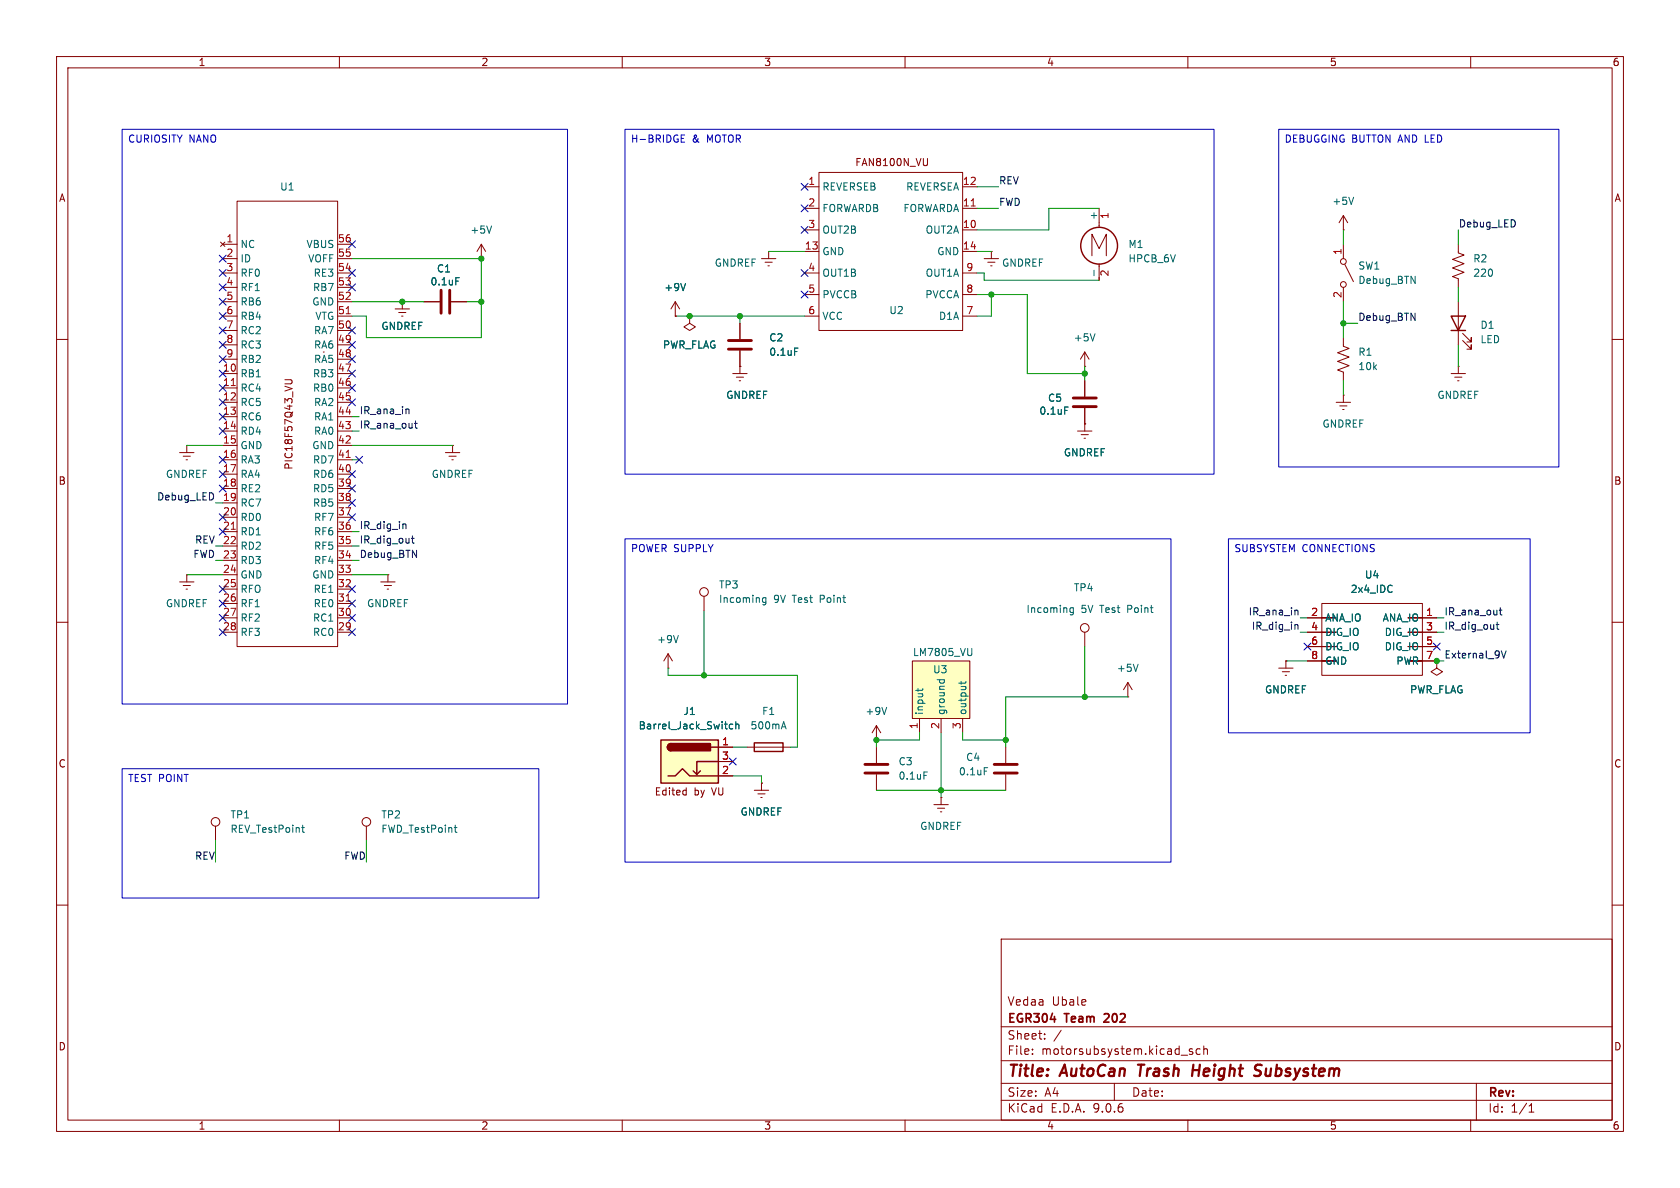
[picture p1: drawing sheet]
<svg xmlns="http://www.w3.org/2000/svg" width="297mm" height="210mm" viewBox="0 0 297 210" stroke-linecap="round" stroke-linejoin="round" font-family="sans-serif">
<g fill="none" stroke="#840000" stroke-width=".18">
<path d="M10 10h277v190h-277zM12 12h273v186h-273zM60 10v2M110 10v2M160 10v2M210 10v2M260 10v2M41.9 35.6h17.8v78.7h-17.8zM142.2 33h2.6M142.2 36.8h2.6M144.8 30.5h25.4v27.9h-25.4zM164 28v1l-.3 .3"/>
<path d="M170.2 33h2.5M170.2 36.8h2.5M194.3 36.8v3.4M237.5 38.1v2.5M237.5 38.1l-.8 1.3M237.5 38.1l.8 1.3M39 42.8l.8 .8M39.4 43.2h2.5M39.4 45.7h2.5M39.4 48.3h2.5M39.4 50.8h2.5M39.4 53.3h2.5"/>
<path d="M39.4 55.9h2.5M39.4 58.4h2.5M39.8 42.8l-.8 .8M59.7 43.2h2.5M59.7 45.7h2.5M59.7 48.3h2.5M59.7 50.8h2.5M59.7 53.3h2.5M59.7 55.9h2.5M59.7 58.4h2.5M69.8 54.6h2.6M70.5 55.2h1.3"/>
<path d="M71 55.9h.2M71.1 53.3h.1M71.1 53.3v1.3M74.9 53.3h2.8M79.8 53.3h2.7M85.1 45.7h.1M85.1 43.2l-.8 1.3M85.1 43.2l.8 1.3M85.1 43.2v2.5M121.9 55.9v1.3l1 .6-1 .6-1-.6 1-.6M121.9 55.9h.1M130.8 57.2v2.7"/>
<path d="M134.6 45.7h2.6M135.3 46.4h1.2M135.8 47h.2M135.9 44.5h.1M135.9 44.5v1.2M142.2 48.3h2.6M142.2 55.9h2.6M142.2 40.6h2.6M142.2 44.5h2.6M142.2 52.1h2.6M170.2 48.3h2.5M170.2 55.9h2.5"/>
<path d="M170.2 40.6h2.5M170.2 44.5h2.5M170.2 52.1h2.5M174 45.7h2.5M174.6 46.4h1.3M175.1 47h.3M175.3 44.5h.1M175.3 44.5v1.2M193 45.2v-3.8l1.3 2.5 1.3-2.5v3.8M194.3 46.7v2.8M237.5 59.7v1.5l1 .4-2 .8 2 .7-2 .8 2 .7-2 .8 1 .4v1.5M237.5 40.6h.1"/>
<path d="M237.5 43.2v2.5M237.5 50.8v2.5M237.7 46.7l1.6 3.1M257.8 43.2v1.5l1 .4-2 .7 2 .8-2 .8 2 .7-2 .8 1 .4v1.5M257.8 53.3v7.7M258.6 58.9l1.5 1.6v-.8v.8h-.8M10 60h2M33 78.7h.1M33 78.7v1.3M39.4 61h2.5M39.4 63.5h2.5M39.4 66h2.5"/>
<path d="M39.4 68.6h2.5M39.4 71.1h2.5M39.4 73.7h2.5M39.4 76.2h2.5M39.4 78.7h2.5M50.4 67.1h1l.2 .3v.3l-.2 .2h-1M59.7 61h2.5M59.7 63.5h2.5M59.7 66h2.5M59.7 68.6h2.5M59.7 71.1h2.5M59.7 73.7h2.5"/>
<path d="M59.7 76.2h2.5M59.7 78.7h2.5M80 78.7h.1M80 78.7v1.3M129.5 66h2.6M130.2 66.7h1.2M130.7 67.3h.2M130.8 64.8h.1M130.8 62v4M191.8 64.8h.1M191.8 62.2v2.6M191.8 62.2l-.8 1.3"/>
<path d="M191.8 62.2l.7 1.3M236.2 71.1h2.6M236.9 71.8h1.2M237.4 72.4h.2M237.5 69.9h.1M237.5 69.9v1.2M258.6 60.2l1.5 1.5v-.7v.7h-.8M285 60h2M31.7 80h2.6M32.4 80.6h1.3M32.9 81.3h.2M39.4 81.3h2.5"/>
<path d="M39.4 83.8h2.5M39.4 86.4h2.5M39.4 88.9h2.5M39.4 91.4h2.5M39.4 94h2.5M39.4 96.5h2.5M39.4 99.1h2.5M59.7 81.3h2.5M59.7 83.8h2.5M59.7 86.4h2.5M59.7 88.9h2.5M59.7 91.4h2.5"/>
<path d="M59.7 94h2.5M59.7 96.5h2.5M59.7 99.1h2.5M78.7 80h2.6M79.4 80.6h1.2M79.9 81.3h.2M10 110h2M39.4 101.6h2.5M39.4 104.1h2.5M39.4 106.7h2.5M39.4 109.2h2.5M39.4 111.8h2.5"/>
<path d="M59.7 101.6h2.5M59.7 104.1h2.5M59.7 106.7h2.5M59.7 109.2h2.5M59.7 111.8h2.5M67.3 102.9h2.5M67.9 103.5h1.3M68.5 104.1h.2M68.6 101.6h.1M68.6 101.6v1.3M118.1 118.1h.1M118.1 115.6l-.8 1.2"/>
<path d="M118.1 115.6l.8 1.2M118.1 115.6v2.5M191.8 111.8v2.5M226.1 118.1h2.5M226.7 118.7h1.3M227.2 119.4h.3M227.3 116.8h.1M227.3 116.8v1.3M231.1 109.2h2.6M231.1 111.8h2.6M231.1 114.3h2.6M231.1 116.8h2.6"/>
<path d="M233.7 106.7h17.8v12.7h-17.8zM233.7 111.8h2.5zM233.7 114.3h2.5zM248.9 109.2h2.6zM248.9 111.8h2.6zM248.9 114.3h2.6zM248.9 116.8h2.6zM251.5 109.2h2.5M251.5 111.8h2.5M251.5 114.3h2.5M251.5 116.8h2.5M254 116.8v1.3l1 .6-1 .7-1-.7 1-.6"/>
<path d="M254 116.8h.1M285 110h2M10 160h2M177 166h108v32h-108zM285 160h2M60 198v2M110 198v2M160 198v2M177 194.5h108M177 191.5h108M177 187.5h108M177 181.5h108"/>
<path d="M182.5 186.3v.1M182.5 185.5v.1M184.7 183.6v.1M184.7 182.8v.1M187.6 182.1l-1.3 2M197 191.5v3M208.8 186.5h1.2M210 198v2M210.8 185.5l-.3-.1-.3 .2 .1 .2 .5 .2v.3h-.6M212.2 185.5l-.5-.1-.2 .3v.4l.1 .2h.6M212.8 185.5l.2-.1 .4 .1 .1 .9M212.8 184.9v1.5"/>
<path d="M260 198v2M261 191.5v6.5M270.3 196.6h.9M270.3 195.5l.4-.4v1.5"/>
<circle cx="237.5" cy="50.3" r=".51"/>
<circle cx="237.5" cy="46.2" r=".51"/>
<circle cx="191.8" cy="111" r=".76"/>
</g>
<path d="M201.2 188.2h1.1M201.7 188.2l-.2 2M210.9 189.2h1.1M211 188.2l-.3 2M222.1 188.3l.2-.1 .8 .1M222.2 189.2l.4 .1a.49 .49 0 0 1 .3 .5 .49 .49 0 0 1-.5 .4h-.4" fill="none" stroke="#840000" stroke-width=".4"/>
<path d="M195.3 179.3h-.1M196 179.8l-.9 .9h1" fill="none" stroke="#840000" stroke-width=".3"/>
<g fill="none" stroke="#840000" stroke-width=".25">
<path d="M256.5 55.9h2.6l-1.3 2.5zM256.5 58.4h2.6"/>
<circle cx="194.3" cy="43.4" r="3.3"/>
</g>
<path d="M86.9 39.9l-.4 1.3M239.3 34.9l-.4 1.2M80.6 49.1h.6M193.4 47.8v.9M193.6 59l-.4 1.3M140.5 61.5h.6M119.9 112.3l-.4 1.3M189.8 107.4v1.1l-.3 .2-.3-.1M189.8 107.5l-.4-.1-.3 .3 .2 .5h.5" fill="none" stroke="#006464" stroke-width=".18"/>
<path d="M171.7 36.4h.7M61.2 55.5h.7M40.9 68.2h.7M40.9 93.6h.7M61.2 80.9h.7M61.2 106.3h.7" fill="none" stroke="#a90000" stroke-width=".18"/>
<path d="M78 51.3v4.1M79.5 51.3v4.1M128.8 60.2h4M128.8 61.7h4" fill="none" stroke="#840000" stroke-width=".51"/>
<path d="M116.8 130.8h10.2v7.6h-10.2z" fill="#ffffc2"/>
<path d="M116.8 130.8h10.2v7.6h-10.2zM118.1 137.2h1.3l1.2-1.3 1.3 1.3h5.1M118.6 131.4a.64 .64 0 0 0-.6 .7 .64 .64 0 0 0 .6 .6M123.8 136.3l-.6 .6M125.7 132.1h1.3M127 134.6h-3.8v2.3l-.6-.6M133.3 131.3h5.1v1.5h-5.1z" fill="none" stroke="#840000" stroke-width=".25"/>
<g fill="#840000" stroke="#840000" stroke-width=".25">
<path d="M118.2 131.6l.4-.2v1.3a.63 .63 0 0 1-.6-.4 .63 .63 0 0 1 .2-.7z"/>
<path d="M118.6 131.4h7v1.3h-7z"/>
</g>
<g fill="none" stroke="#840000" stroke-width=".18">
<path d="M256.5 66h2.6M257.2 66.7h1.2M257.7 67.3h.2M257.8 64.8h.1M257.8 64.8v1.2M124.5 105.4v2.6M121 139.7h.3M121.3 139.3v1.2M127 132.1h2.5M127 134.6h2.5M127 137.2h2.5M132.1 132.1h7.6"/>
<path d="M177.8 132.1v2.8M177.8 136.9v2.8M199.4 123.2h.1M199.4 120.7l-.8 1.2M199.4 120.7l.8 1.2M199.4 120.7v2.5M38.1 146.1v2.5M64.8 146.1v2.5M121.3 140.5h-.3"/>
<circle cx="124.5" cy="104.6" r=".76"/>
<circle cx="38.1" cy="145.3" r=".76"/>
<circle cx="64.8" cy="145.3" r=".76"/>
</g>
<g fill="none" stroke="#006464" stroke-width=".18">
<path d="M135.4 105.7v1l-.2 .2h-.3M135.4 105.7h-.4l-.2 .2 .1 .5h.5M201.2 117.4l-.4 1.3M129.5 128.1l-.3-.1-.3 .2 .2 .6h.4M130.1 128.1l.2-.1 .3 .1v.7M130.1 127.6v1.2M138.2 128.5h.7M138.6 127.6l.4 1.2M174 135.7h.6M53.3 146.3h.5M53.5 145.9v1.1l.3 .1M80.3 146.3h.5"/>
<path d="M80.5 145.9v1.1l.3 .1"/>
</g>
<path d="M175.8 135.1h4M175.8 136.7h4" fill="none" stroke="#840000" stroke-width=".51"/>
<path d="M161.3 116.8h10.1v10.2h-10.1z" fill="#ffffc2"/>
<g fill="none" stroke="#840000" stroke-width=".18">
<path d="M71.1 53.3h.1M74.9 53.3h2.8M79.8 53.3h2.7M119.4 55.9h.1M119.4 53.3l-.8 1.3M119.4 53.3l.7 1.3M119.4 53.3v2.6M121.9 55.9h.1M130.8 57.2v2.7M130.8 64.8h.1M130.8 62v2.8M190.5 76.2h2.5"/>
<path d="M191.1 76.8h1.3M191.6 77.5h.3M191.8 74.9h.1M191.8 67.3v2.8M191.8 72.1v4.1M31.7 102.9h2.6M32.4 103.5h1.3M32.9 104.1h.2M33 101.6h.1M33 101.6v1.3M161.3 116.8h10.1v10.2h-10.1zM227.3 116.8h.1"/>
<path d="M231.1 109.2h2.6M231.1 111.8h2.6M231.1 114.3h2.6M231.1 116.8h2.6M251.5 109.2h2.5M251.5 111.8h2.5M251.5 114.3h2.5M251.5 116.8h2.5M254 116.8h.1M127 132.1h2.5M127 134.6h2.5M127 137.2h2.5"/>
<path d="M133.3 139.7h2.6M134.6 138.4h.1M134.6 138.4v1.3M154.9 130.8h.1M154.9 128.3l-.7 1.2M154.9 128.3l.8 1.2M154.9 128.3v2.5M154.9 132.1v2.8M154.9 136.9v2.8M162.6 127v2.5M166.4 127v2.5M170.2 127v2.5"/>
<path d="M134 140.3h1.3M134.5 141h.2M165.1 142.2h2.5M165.7 142.9h1.3M166.2 143.5h.3M166.4 141h.1M166.4 141v1.2"/>
</g>
<g fill="none" stroke="#006464" stroke-width=".18">
<path d="M80.6 49.1h.6M121.2 50.1l-.4 1.3M140.5 61.5h.6M188.2 72h.6M171.8 114.6v1.1l-.2 .2M129.5 128.1l-.3-.1-.3 .2 .2 .6h.4M130.1 128.1l.2-.1 .3 .1v.7M130.1 127.6v1.2M156.8 125l-.5 1.3M162.3 121.7v.5M163.1 121.7l-.1 .3h-1.1M163.3 136.5h.6"/>
<path d="M165.7 120.2h1.2M166.2 120.2l-.1 .3M166.9 120.2v.3M169.9 120.5v.4M170.8 120.5l-.2 .3h-1.1"/>
</g>
<path d="M189.7 70.4h4.1M189.7 71.9h4.1M152.9 135.1h4.1M152.9 136.7h4.1" fill="none" stroke="#840000" stroke-width=".51"/>
<g fill="none" stroke="#0f0f0f" stroke-width=".18">
<path d="M71.9 72.3l.4 .2v.6M73.3 74.8h.5M73.5 74.4v1.1l.3 .2M71.4 92.6l.4 .2v.7M72.7 95.2h.5M72.9 94.7v1.1l.3 .2M229.1 107.9l.4 .1v.7M229.1 110.4l.4 .2v.6M264.5 110.4h.5M264.7 110v1.1l.3 .1M265 107.9h.5M265.2 107.4v1.1l.3 .2"/>
<path d="M265.4 115.1l.4 1.2 .5-1.2"/>
</g>
<g fill="none" stroke="#009600" stroke-width=".18">
<path d="M172.7 36.8h3.8M172.7 33h3.8M194.3 36.8h-8.9v3.8h-12.7M62.2 45.7h22.9v14h-20.3v-3.8h-2.6M62.2 53.3h12.7M82.5 53.3h2.6M119.4 55.9h22.8M130.8 55.9v1.3M135.9 44.5h6.3M172.7 52.1h8.9v13.9h10.2M172.7 48.3h1.3v1.2h20.3M172.7 44.5h2.6"/>
<path d="M175.3 52.1v3.8h-2.6M237.5 40.6v2.6M237.5 53.3v6.4M237.5 57.2h2.5M257.8 40.6v2.6M257.8 50.8v2.5M33 78.7h6.4M62.2 78.7h17.8M62.2 76.2h1.3M62.2 73.7h1.3M191.8 64.8v2.5M237.5 67.3v2.6"/>
<path d="M257.8 61v3.8M38.1 96.5h1.3M38.1 88.9h1.3M62.2 96.5h1.3M62.2 99.1h1.3M62.2 81.3h1.3M62.2 94h1.3M33 101.6h6.4M62.2 101.6h6.4M118.1 118.1v1.3h22.9v12.7h-1.3M124.5 108v11.4M191.8 114.3v8.9"/>
<path d="M227.3 116.8h3.8M229.9 111.8h1.2M229.9 109.2h1.2M254 111.8h1.3M254 116.8h1.3M254 109.2h1.3M129.5 137.2h5.1v1.2M129.5 132.1h2.6M154.9 139.7h22.9M162.6 129.5v1.3h-7.7v1.3M166.4 129.5v11.5M170.2 129.5v1.3h7.6"/>
<path d="M199.4 123.2h-21.6v8.9M38.1 148.6v3.8M64.8 148.6v3.8"/>
</g>
<g fill="none" stroke="#000084" stroke-width=".18">
<path d="M141.6 36.2l1.2 1.2M141.6 32.4l1.2 1.2M142.8 36.2l-1.2 1.2M142.8 32.4l-1.2 1.2M38.8 47.7l1.2 1.2M38.8 45.1l1.2 1.2M38.8 52.7l1.2 1.2M38.8 50.2l1.2 1.2M38.8 55.3l1.2 1.2M38.8 57.8l1.2 1.2M40 47.7l-1.2 1.2M40 45.1l-1.2 1.2"/>
<path d="M40 52.7l-1.2 1.2M40 50.2l-1.2 1.2M40 55.3l-1.2 1.2M40 57.8l-1.2 1.2M61.6 47.7l1.2 1.2M61.6 50.2l1.2 1.2M61.6 57.8l1.2 1.2M61.6 42.6l1.2 1.2M62.8 57.8l-1.2 1.2M62.8 47.7l-1.2 1.2M62.8 50.2l-1.2 1.2M62.8 42.6l-1.2 1.2"/>
<path d="M141.6 47.7l1.2 1.2M141.6 40l1.2 1.2M141.6 51.5l1.2 1.2M142.8 47.7l-1.2 1.2M142.8 40l-1.2 1.2M142.8 51.5l-1.2 1.2M38.8 65.4l1.2 1.2M38.8 73.1l1.2 1.2M38.8 75.6l1.2 1.2M38.8 62.9l1.2 1.2M38.8 60.4l1.2 1.2M38.8 68l1.2 1.2"/>
<path d="M38.8 70.5l1.2 1.2M40 65.4l-1.2 1.2M40 70.5l-1.2 1.2M40 73.1l-1.2 1.2M40 75.6l-1.2 1.2M40 62.9l-1.2 1.2M40 60.4l-1.2 1.2M40 68l-1.2 1.2M61.6 70.5l1.2 1.2M61.6 68l1.2 1.2M61.6 62.9l1.2 1.2M61.6 60.4l1.2 1.2"/>
<path d="M61.6 65.4l1.2 1.2M62.8 60.4l-1.2 1.2M62.8 68l-1.2 1.2M62.8 70.5l-1.2 1.2M62.8 62.9l-1.2 1.2M62.8 65.4l-1.2 1.2M38.8 80.7l1.2 1.2M38.8 83.2l1.2 1.2M38.8 85.8l1.2 1.2M38.8 90.8l1.2 1.2M38.8 93.4l1.2 1.2M40 80.7l-1.2 1.2"/>
<path d="M40 83.2l-1.2 1.2M40 85.8l-1.2 1.2M40 90.8l-1.2 1.2M40 93.4l-1.2 1.2M61.6 88.3l1.2 1.2M61.6 90.8l1.2 1.2M61.6 83.2l1.2 1.2M61.6 85.8l1.2 1.2M62.8 88.3l-1.2 1.2M62.8 90.8l-1.2 1.2M62.8 83.2l-1.2 1.2M62.8 85.8l-1.2 1.2"/>
<path d="M62.9 80.7l1.2 1.2M64.1 80.7l-1.2 1.2M38.8 106.1l1.2 1.2M38.8 108.6l1.2 1.2M38.8 111.2l1.2 1.2M38.8 103.5l1.2 1.2M40 111.2l-1.2 1.2M40 108.6l-1.2 1.2M40 106.1l-1.2 1.2M40 103.5l-1.2 1.2M61.6 108.6l1.2 1.2M61.6 106.1l1.2 1.2"/>
<path d="M61.6 103.5l1.2 1.2M61.6 111.2l1.2 1.2M62.8 108.6l-1.2 1.2M62.8 106.1l-1.2 1.2M62.8 103.5l-1.2 1.2M62.8 111.2l-1.2 1.2M230.5 113.7l1.2 1.2M231.7 113.7l-1.2 1.2M253.4 113.7l1.2 1.2M254.6 113.7l-1.2 1.2M128.9 134l1.2 1.2M130.1 134l-1.2 1.2"/>
</g>
<path d="M21.6 22.9h78.7v101.6h-78.7zM110.5 22.9h104.1v60.9h-104.1zM120.4 24.5h.5M120.4 25.1h.6M120.4 23.9h.6M226.1 22.9h49.5v59.7h-49.5zM110.5 95.3h96.5v57.1h-96.5zM217.2 95.3h53.3v34.2h-53.3zM21.6 135.9h73.6v22.9h-73.6z" fill="none" stroke="#0000c2" stroke-width=".18"/>
<g fill="#009600" stroke="#009600" stroke-width=".18">
<circle cx="175.3" cy="52.1" r=".46"/>
<circle cx="191.8" cy="123.2" r=".46"/>
<circle cx="85.1" cy="45.7" r=".46"/>
<circle cx="85.1" cy="53.3" r=".46"/>
<circle cx="71.1" cy="53.3" r=".46"/>
<circle cx="154.9" cy="130.8" r=".46"/>
<circle cx="130.8" cy="55.9" r=".46"/>
<circle cx="121.9" cy="55.9" r=".46"/>
<circle cx="124.5" cy="119.4" r=".46"/>
<circle cx="254" cy="116.8" r=".46"/>
<circle cx="237.5" cy="57.2" r=".46"/>
<circle cx="191.8" cy="66" r=".46"/>
<circle cx="166.4" cy="139.7" r=".46"/>
<circle cx="177.8" cy="130.8" r=".46"/>
</g>
<g font-size="2.8" fill="#840000">
<text x="178" y="190.9">Title:</text>
<text x="187.7" y="190.9">AutoCan</text>
<text x="202.1" y="190.9">Trash</text>
<text x="212.4" y="190.9">Height</text>
<text x="224.2" y="190.9">Subsystem</text>
</g>
<g font-size="2.1" fill="#840000">
<text x="178" y="178">Vedaa</text>
<text x="185.9" y="178">Ubale</text>
<text x="178" y="184">Sheet:</text>
<text x="178" y="181.2">EGR304</text>
<text x="188.4" y="181.2">Team</text>
<text x="195.9" y="181.2">202</text>
<text x="178" y="186.7">File:</text>
<text x="184.1" y="186.7">motorsubsystem.kicad_sch</text>
<text x="178" y="196.9">KiCad</text>
<text x="178" y="194.1">Size:</text>
<text x="184.7" y="194.1">A4</text>
<text x="185.7" y="196.9">E.D.A.</text>
<text x="193.3" y="196.9">9.0.6</text>
<text x="200" y="194.1">Date:</text>
<text x="263" y="194.3">Rev:</text>
<text x="263" y="196.9">Id:</text>
<text x="267.1" y="196.9">1/1</text>
</g>
<g font-size="1.8" fill="#840000">
<text x="35" y="11.9">1</text>
<text x="85" y="11.9">2</text>
<text x="135" y="11.9">3</text>
<text x="185" y="11.9">4</text>
<text x="235" y="11.9">5</text>
<text x="285" y="11.9">6</text>
<text x="151.1" y="29.6">FAN8100N_VU</text>
<text x="10.3" y="35.9">A</text>
<text x="285.3" y="35.9">A</text>
<text x="51.9" y="83.1" transform="rotate(-90 51.9 83.1)">PIC18F57Q43_VU</text>
<text x="10.3" y="85.9">B</text>
<text x="285.3" y="85.9">B</text>
<text x="10.3" y="135.9">C</text>
<text x="285.3" y="135.9">C</text>
<text x="115.6" y="140.8">Edited</text>
<text x="122.7" y="140.8">by</text>
<text x="126" y="140.8">VU</text>
<text x="10.3" y="185.9">D</text>
<text x="285.3" y="185.9">D</text>
<text x="35" y="199.9">1</text>
<text x="85" y="199.9">2</text>
<text x="135" y="199.9">3</text>
<text x="185" y="199.9">4</text>
<text x="235" y="199.9">5</text>
<text x="285" y="199.9">6</text>
</g>
<g font-size="1.8" fill="#0000c2">
<text x="22.5" y="25.5">CURIOSITY NANO</text>
<text x="111.4" y="25.5">H-BRIDGE</text>
<text x="122.4" y="25.5">&amp;</text>
<text x="125.1" y="25.5">MOTOR</text>
<text x="227" y="25.5">DEBUGGING BUTTON AND LED</text>
<text x="111.4" y="97.9">POWER SUPPLY</text>
<text x="218.1" y="97.9">SUBSYSTEM CONNECTIONS</text>
<text x="22.5" y="138.6">TEST POINT</text>
</g>
<g font-size="1.8" fill="#006464">
<text x="49.4" y="33.9">U1</text>
<text x="145.3" y="33.9">REVERSEB</text>
<text x="160.1" y="33.9">REVERSEA</text>
<text x="83.1" y="41.5">+5V</text>
<text x="145.3" y="37.7">FORWARDB</text>
<text x="145.3" y="41.5">OUT2B</text>
<text x="159.6" y="37.7">FORWARDA</text>
<text x="163.5" y="41.5">OUT2A</text>
<text x="194.1" y="39" transform="rotate(-90 194.1 39)">+</text>
<text x="235.5" y="36.4">+5V</text>
<text x="42.4" y="44">NC</text>
<text x="42.4" y="46.6">ID</text>
<text x="54.1" y="44">VBUS</text>
<text x="54.4" y="46.6">VOFF</text>
<text x="126.3" y="47.3">GNDREF</text>
<text x="145.3" y="45.3">GND</text>
<text x="165.6" y="45.3">GND</text>
<text x="177.1" y="47.3">GNDREF</text>
<text x="199.4" y="44">M1</text>
<text x="199.4" y="46.6">HPCB_6V</text>
<text x="240" y="47.9">SW1</text>
<text x="260.4" y="46.6">R2</text>
<text x="42.4" y="49.1">RF0</text>
<text x="42.4" y="51.7">RF1</text>
<text x="55.2" y="51.7">RB7</text>
<text x="55.4" y="49.1">RE3</text>
<text x="76" y="50.6">0.1uF</text>
<text x="77.1" y="48.4">C1</text>
<text x="117.3" y="51.7">+9V</text>
<text x="145.3" y="49.1">OUT1B</text>
<text x="145.3" y="52.9">PVCCB</text>
<text x="163.5" y="52.9">PVCCA</text>
<text x="163.5" y="49.1">OUT1A</text>
<text x="240" y="50.4">Debug_BTN</text>
<text x="260.4" y="49.1">220</text>
<text x="42.4" y="54.2">RB6</text>
<text x="42.4" y="56.7">RB4</text>
<text x="42.4" y="59.3">RC2</text>
<text x="55.1" y="54.2">GND</text>
<text x="55.4" y="59.3">RA7</text>
<text x="55.7" y="56.7">VTG</text>
<text x="67.3" y="58.5">GNDREF</text>
<text x="145.3" y="56.7">VCC</text>
<text x="157.1" y="55.7">U2</text>
<text x="165.9" y="56.7">D1A</text>
<text x="261.6" y="58.3">D1</text>
<text x="42.4" y="61.8">RC3</text>
<text x="42.4" y="64.4">RB2</text>
<text x="55.4" y="61.8">RA6</text>
<text x="55.4" y="64.4">RA5</text>
<text x="117.1" y="61.8">PWR_FLAG</text>
<text x="135.9" y="60.6">C2</text>
<text x="135.9" y="63.1">0.1uF</text>
<text x="189.7" y="60.6">+5V</text>
<text x="240" y="63.1">R1</text>
<text x="240" y="65.6">10k</text>
<text x="261.6" y="60.9">LED</text>
<text x="42.4" y="66.9">RB1</text>
<text x="42.4" y="69.4">RC4</text>
<text x="42.4" y="72">RC5</text>
<text x="55.2" y="66.9">RB3</text>
<text x="55.2" y="69.4">RB0</text>
<text x="55.4" y="72">RA2</text>
<text x="128.3" y="70.7">GNDREF</text>
<text x="185.2" y="71.2">C5</text>
<text x="254" y="70.7">GNDREF</text>
<text x="42.4" y="74.5">RC6</text>
<text x="42.4" y="77.1">RD4</text>
<text x="55.4" y="74.5">RA1</text>
<text x="55.4" y="77.1">RA0</text>
<text x="183.7" y="73.5">0.1uF</text>
<text x="233.7" y="75.8">GNDREF</text>
<text x="42.4" y="79.6">GND</text>
<text x="42.4" y="82.1">RA3</text>
<text x="55.1" y="79.6">GND</text>
<text x="55.2" y="82.1">RD7</text>
<text x="188" y="80.9">GNDREF</text>
<text x="29.2" y="84.7">GNDREF</text>
<text x="42.4" y="84.7">RA4</text>
<text x="42.4" y="87.2">RE2</text>
<text x="42.4" y="89.8">RC7</text>
<text x="55.2" y="84.7">RD6</text>
<text x="55.2" y="87.2">RD5</text>
<text x="55.2" y="89.8">RB5</text>
<text x="76.2" y="84.7">GNDREF</text>
<text x="42.4" y="92.3">RD0</text>
<text x="42.4" y="94.8">RD1</text>
<text x="55.4" y="92.3">RF7</text>
<text x="55.4" y="94.8">RF6</text>
<text x="42.4" y="97.4">RD2</text>
<text x="42.4" y="99.9">RD3</text>
<text x="55.4" y="97.4">RF5</text>
<text x="55.4" y="99.9">RF4</text>
<text x="29.2" y="107.5">GNDREF</text>
<text x="42.4" y="102.5">GND</text>
<text x="42.4" y="105">RFO</text>
<text x="42.4" y="107.5">RF1</text>
<text x="55.1" y="102.5">GND</text>
<text x="55.4" y="105">RE1</text>
<text x="55.4" y="107.5">RE0</text>
<text x="64.8" y="107.5">GNDREF</text>
<text x="127" y="104.2">TP3</text>
<text x="127" y="106.8">Incoming</text>
<text x="136.8" y="106.8">9V</text>
<text x="140.2" y="106.8">Test</text>
<text x="145.2" y="106.8">Point</text>
<text x="189.7" y="104.7">TP4</text>
<text x="238.7" y="105">2x4_IDC</text>
<text x="241.2" y="102.5">U4</text>
<text x="42.4" y="110.1">RF2</text>
<text x="42.4" y="112.6">RF3</text>
<text x="55.2" y="110.1">RC1</text>
<text x="55.2" y="112.6">RC0</text>
<text x="116.1" y="113.9">+9V</text>
<text x="181.4" y="108.6">Incoming</text>
<text x="191.1" y="108.6">5V</text>
<text x="194.6" y="108.6">Test</text>
<text x="199.6" y="108.6">Point</text>
<text x="234.2" y="110.1">ANA_IO</text>
<text x="234.2" y="112.6">DIG_IO</text>
<text x="244.3" y="110.1">ANA_IO</text>
<text x="244.7" y="112.6">DIG_IO</text>
<text x="161.3" y="116.2">LM7805_VU</text>
<text x="164.9" y="119.2">U3</text>
<text x="197.4" y="119">+5V</text>
<text x="234.2" y="115.2">DIG_IO</text>
<text x="234.2" y="117.7">GND</text>
<text x="244.7" y="115.2">DIG_IO</text>
<text x="246.8" y="117.7">PWR</text>
<text x="223.5" y="122.8">GNDREF</text>
<text x="249.2" y="122.8">PWR_FLAG</text>
<text x="112.8" y="129.1">Barrel_Jack_Switch</text>
<text x="120.7" y="126.6">J1</text>
<text x="132.6" y="129.1">500mA</text>
<text x="134.6" y="126.6">F1</text>
<text x="152.9" y="126.6">+9V</text>
<text x="163.4" y="126.5" transform="rotate(-90 163.4 126.5)">input</text>
<text x="167.2" y="126.5" transform="rotate(-90 167.2 126.5)">ground</text>
<text x="171" y="126.5" transform="rotate(-90 171 126.5)">output</text>
<text x="158.8" y="135.5">C3</text>
<text x="169.4" y="137.3">0.1uF</text>
<text x="170.7" y="134.7">C4</text>
<text x="158.8" y="138">0.1uF</text>
<text x="40.6" y="144.9">TP1</text>
<text x="40.6" y="147.4">REV_TestPoint</text>
<text x="67.3" y="144.9">TP2</text>
<text x="67.3" y="147.4">FWD_TestPoint</text>
<text x="130.8" y="144.4">GNDREF</text>
<text x="162.6" y="146.9">GNDREF</text>
</g>
<g font-size="1.8" fill="#a90000">
<text x="142.8" y="32.8">1</text>
<text x="170.1" y="32.8">12</text>
<text x="142.8" y="36.6">2</text>
<text x="142.8" y="40.4">3</text>
<text x="170.1" y="36.6">11</text>
<text x="170.1" y="40.4">10</text>
<text x="196.3" y="38.8" transform="rotate(-90 196.3 38.8)">1</text>
<text x="39.9" y="42.9">1</text>
<text x="39.9" y="45.5">2</text>
<text x="59.6" y="42.9">56</text>
<text x="59.6" y="45.5">55</text>
<text x="142.2" y="44.2">13</text>
<text x="170.1" y="44.2">14</text>
<text x="237.2" y="45.2" transform="rotate(-90 237.2 45.2)">1</text>
<text x="39.9" y="48">3</text>
<text x="39.9" y="50.5">4</text>
<text x="39.9" y="53.1">5</text>
<text x="59.6" y="48">54</text>
<text x="59.6" y="50.5">53</text>
<text x="59.6" y="53.1">52</text>
<text x="142.8" y="48">4</text>
<text x="142.8" y="51.8">5</text>
<text x="170.7" y="48">9</text>
<text x="170.7" y="51.8">8</text>
<text x="196.3" y="49" transform="rotate(-90 196.3 49)">2</text>
<text x="237.2" y="52.8" transform="rotate(-90 237.2 52.8)">2</text>
<text x="39.9" y="55.6">6</text>
<text x="39.9" y="58.2">7</text>
<text x="59.6" y="55.6">51</text>
<text x="59.6" y="58.2">50</text>
<text x="142.8" y="55.6">6</text>
<text x="170.7" y="55.6">7</text>
<text x="39.3" y="65.8">10</text>
<text x="39.9" y="60.7">8</text>
<text x="39.9" y="63.2">9</text>
<text x="59.6" y="60.7">49</text>
<text x="59.6" y="63.2">48</text>
<text x="59.6" y="65.8">47</text>
<text x="39.3" y="68.3">11</text>
<text x="39.3" y="70.9">12</text>
<text x="59.6" y="68.3">46</text>
<text x="59.6" y="70.9">45</text>
<text x="39.3" y="73.4">13</text>
<text x="39.3" y="75.9">14</text>
<text x="59.6" y="73.4">44</text>
<text x="59.6" y="75.9">43</text>
<text x="39.3" y="78.5">15</text>
<text x="39.3" y="81">16</text>
<text x="39.3" y="83.6">17</text>
<text x="59.6" y="78.5">42</text>
<text x="59.6" y="81">41</text>
<text x="59.6" y="83.6">40</text>
<text x="39.3" y="86.1">18</text>
<text x="39.3" y="88.6">19</text>
<text x="59.6" y="86.1">39</text>
<text x="59.6" y="88.6">38</text>
<text x="39.3" y="91.2">20</text>
<text x="39.3" y="93.7">21</text>
<text x="59.6" y="91.2">37</text>
<text x="59.6" y="93.7">36</text>
<text x="39.3" y="96.3">22</text>
<text x="39.3" y="101.3">24</text>
<text x="59.6" y="96.3">35</text>
<text x="59.6" y="98.8">34</text>
<text x="59.6" y="101.3">33</text>
<text x="39.3" y="103.9">25</text>
<text x="39.3" y="106.4">26</text>
<text x="59.6" y="103.9">32</text>
<text x="59.6" y="106.4">31</text>
<text x="39.3" y="109">27</text>
<text x="39.3" y="111.5">28</text>
<text x="59.6" y="109">30</text>
<text x="59.6" y="111.5">29</text>
<text x="231.7" y="109">2</text>
<text x="231.7" y="111.5">4</text>
<text x="252" y="109">1</text>
<text x="252" y="111.5">3</text>
<text x="231.7" y="114">6</text>
<text x="231.7" y="116.6">8</text>
<text x="252" y="114">5</text>
<text x="252" y="116.6">7</text>
<text x="127.6" y="131.8">1</text>
<text x="162.3" y="129" transform="rotate(-90 162.3 129)">1</text>
<text x="166.1" y="129" transform="rotate(-90 166.1 129)">2</text>
<text x="169.9" y="129" transform="rotate(-90 169.9 129)">3</text>
<text x="127.6" y="134.4">3</text>
<text x="127.6" y="136.9">2</text>
</g>
<g font-size="1.8" fill="#0f0f0f">
<text x="176.5" y="32.7">REV</text>
<text x="176.5" y="36.5">FWD</text>
<text x="257.8" y="40.3">Debug_LED</text>
<text x="240" y="56.8">Debug_BTN</text>
<text x="63.5" y="73.3">IR_ana_in</text>
<text x="63.5" y="75.9">IR_ana_out</text>
<text x="27.7" y="88.6">Debug_LED</text>
<text x="63.5" y="93.6">IR_dig_in</text>
<text x="34.4" y="96.2">REV</text>
<text x="63.5" y="96.2">IR_dig_out</text>
<text x="63.5" y="98.7">Debug_BTN</text>
<text x="220.7" y="108.9">IR_ana_in</text>
<text x="221.2" y="111.4">IR_dig_in</text>
<text x="255.3" y="111.4">IR_dig_out</text>
<text x="255.3" y="108.9">IR_ana_out</text>
<text x="255.3" y="116.5">External_9V</text>
<text x="34.4" y="152.1">REV</text>
<text x="60.8" y="152.1">FWD</text>
</g>
<text font-size="1.8" fill="#009600" x="34.1" y="98.7">FWD 23</text>
</svg>
